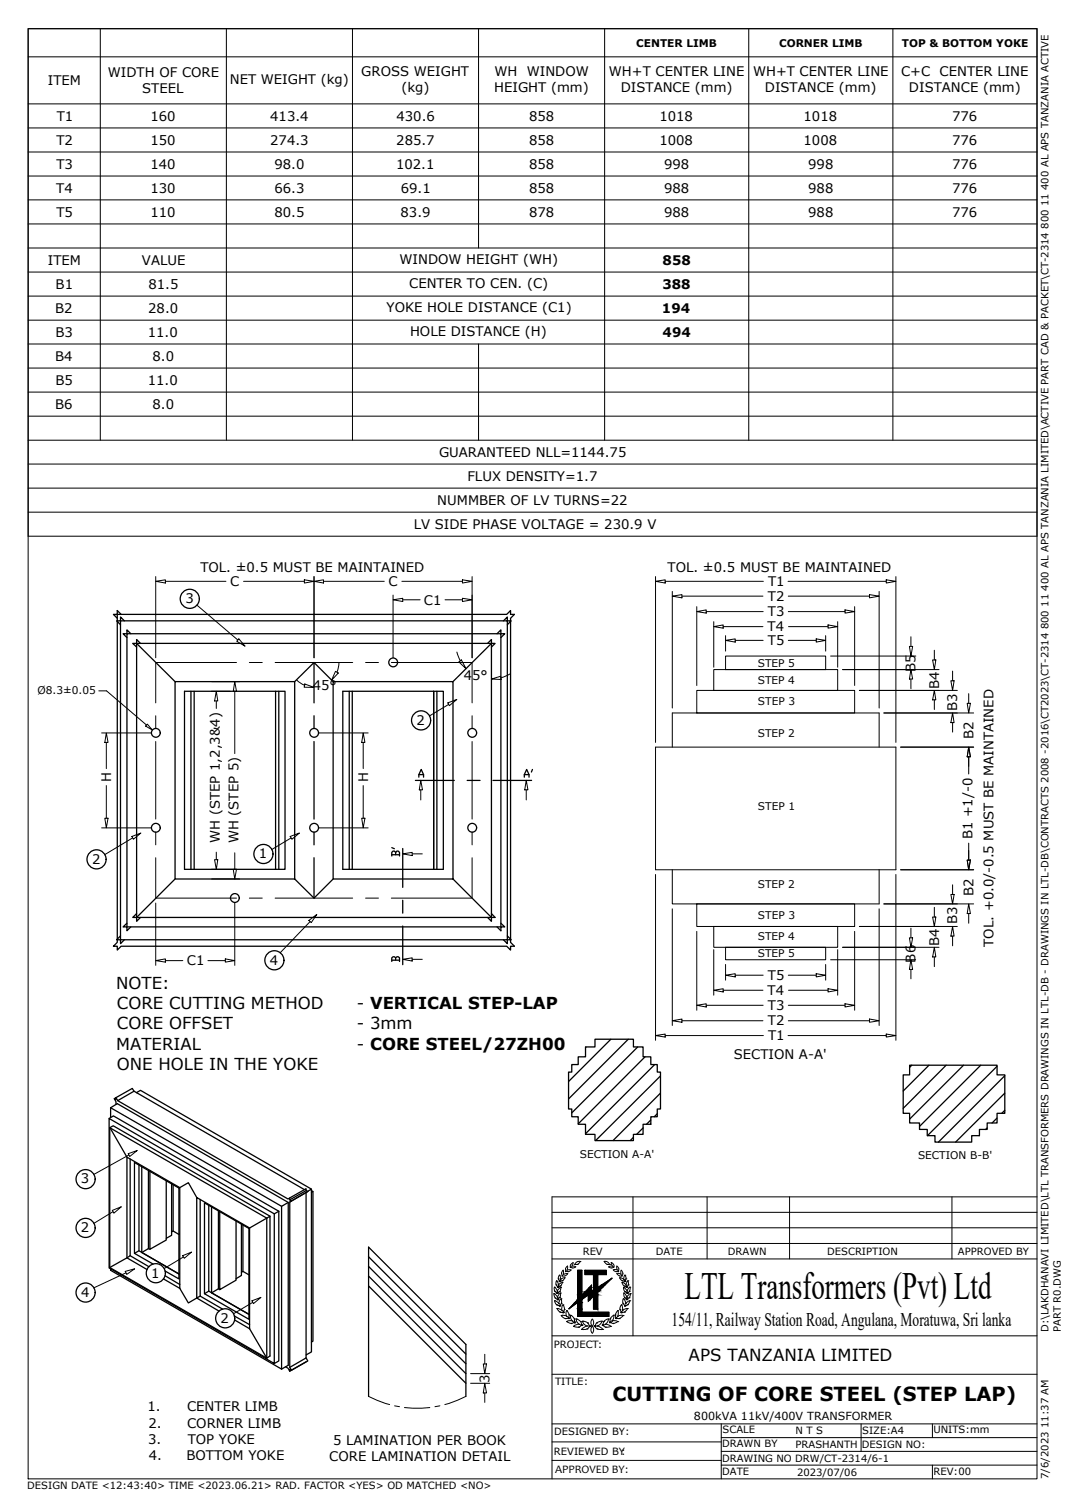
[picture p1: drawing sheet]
<svg xmlns="http://www.w3.org/2000/svg" width="210mm" height="297mm" viewBox="0 0 210 297" stroke-linecap="round" stroke-linejoin="round" font-family="sans-serif">
<!-- layer: Dim txt -->
<g fill="none" stroke="#000" stroke-width=".2">
<path d="M5.5 5.7h198.9v285.8h-198.9zM5.5 5.7h198.9v100h-198.9zM5.5 11.2h198.9M19.8 5.7v81.1M44.6 5.7v81.1M69.5 5.7v81.1M94.3 5.7v43.2M119.2 5.7v81.1M147.6 5.7v81.1M176 5.7v81.1M5.5 20.5h198.9M5.5 25.2h198.9"/>
<path d="M5.5 30h198.9M5.5 34.7h198.9M5.5 39.4h198.9M5.5 44.1h198.9M5.5 48.9h198.9M5.5 53.6h198.9M5.5 58.4h198.9M5.5 63.1h198.9M5.5 67.8h198.9M5.5 72.5h198.9M5.5 77.3h198.9M94.3 67.8v19"/>
<path d="M5.5 82h198.9M5.5 86.8h198.9M5.5 91.5h198.9M5.5 96.2h198.9M5.5 101h198.9M129.2 113.7v32.6M131.1 114.6h19.4M132.5 116.6v23M134.4 117.5h16M137.3 119.6v15.5M155.3 114.6h19.4M155.4 117.5h16"/>
<path d="M168.4 119.6v15.5M173.3 116.6v23M176.6 113.7v32.6M137.3 136.1h31.1v4.4h-31.1zM139.2 120.6h11.2M140.7 132h24.4v4.1h-24.4zM140.7 122.5v9M142.5 123.5h7.9M143 129.3h19.7v2.7h-19.7zM143 125.3v3M144.9 126.2h5.5M155.4 120.6h11.1"/>
<path d="M155.4 126.2h5.5M155.4 123.5h7.8M162.7 125.3v3M163.7 129.3h16.8M165.1 122.5v9M166.1 132h19M169.4 136.1h19.3M179.5 125.5v1.9M179.5 133.8v1.9M184.1 128.2v1.9M184.1 138v1.9M187.7 132.3v1.9"/>
<path d="M190.9 136.7v1.9M129.2 147.3h47.4v24.1h-47.4zM132.5 147.3v-6.8h40.8v6.8M174.2 140.5h17.7M177.5 147.3h14.4M187.7 142.4v1.9M190.9 149.2v3.4M129.2 172.4v32.6M132.5 171.4v6.8h40.8v-6.8M132.5 179.1v23M137.3 178.2h31.1v4.4h-31.1zM173.3 179.1v23"/>
<path d="M174.2 178.2h17.7M176.6 172.4v32.6M177.5 171.4h14.4M184.1 178.8v1.9M187.7 174.4v1.9M190.9 166.2v3.3M137.3 183.6v15.5M139.2 198.1h11.2M140.7 182.6h24.4v4.1h-24.4zM140.7 187.2v9M142.5 195.2h7.9M143 186.7h19.7v2.5h-19.7z"/>
<path d="M143 190.1v3.1M144.9 192.2h5.5M155.4 198.1h11.1M155.4 192.2h5.5M155.4 195.2h7.8M162.7 190.1v3.1M163.7 189.2h16.8M165.1 187.2v9M166.1 186.7h19M168.4 183.6v15.5M169.4 182.6h19.3M179.5 183v1.9"/>
<path d="M179.5 191.1v1.8M184.1 188.6v1.9M187.7 184.5v1.9M190.9 180.1v1.9M131.1 204.1h19.4M134.4 201.2h16M155.3 204.1h19.4M155.4 201.2h16M108.8 239h95.6M124.8 235.9v27.4M139.4 235.9v12.2M155.6 235.9v12.2"/>
<path d="M187.6 235.9v12.2M204.4 235.9h-95.6v55.6M108.8 248.1h95.6M108.8 245.1h95.6M108.8 242h95.6M113.8 250.4h.9v4.9l1.9-2v1.3l.4-.3v-3.1h-1.7v-.8h4.2v.8h-1.7v2.6l2.8-1.9-2.8 2.8v3.3h-.8v-2.5l-1 1v-1.3l-1.3 .9v2.5h5.3v.9h-6.2v-2.8l-1.7 1.3 1.7-1.8zM72.6 275.2l1.7 .8 2.5 .8M77.8 277.1l.9 .2M79.7 277.4l1.6 .2 3.4-.2M86.7 277.1l-1 .2M91.8 275.2l-1.6 .8-2.5 .8M108.8 270.9h95.6"/>
<path d="M108.8 263.3h95.6M116.7 260a1.09 1.09 0 0 0 0 1.4 1.08 1.08 0 0 0 0 1.4M116.8 260a1.09 1.09 0 0 1 0 1.4 1.08 1.08 0 0 1 0 1.4M108.8 280.7h95.6M108.8 284.2h33.4M108.8 287.9h33.4M142.2 286.1h62.2M142.2 288.8h62.2M142.2 280.7v10.8M142.2 283.4h62.2M169.7 280.7v5.4M183.8 280.7v2.7"/>
<path d="M183.8 288.8v2.7"/>
</g>
<!-- layer: HVWD -->
<g fill="none" stroke="#000" stroke-width=".2">
<path d="M109.2 255h.1M109.2 255l.2 .8 .5 .3M109.3 253.7l.1 .8M109.3 253.7h.1M109.3 253.7l.3 .3 .2 .5 .3-.4 .4-.3-.2 .8M109.3 256.4h.1M109.3 256.4l.4 .8M109.3 256.4l.5 .2 .4 .4M109.3 254.5h.1M109.4 254.5l.4 .3M109.4 255.8h.1M109.6 253.3h.1"/>
<path d="M109.6 253.2l.3 .4M109.6 252.5h.1M109.7 252.5l-.1 .8M109.7 257.2h.1M109.7 257.2l.5 .1M109.7 252.4l.4 .9M109.7 254.8v.2l.2-.2M109.7 254.8h.1M109.7 255h.1M109.8 257.9h.1M109.8 257.9l.5 .1 .5 .3M109.8 257.9l.6 .7 .5 .1"/>
<path d="M109.8 254.5h.1M109.8 256.1l.2 .1-.1-.1M109.8 256.1h.1M109.9 255h.1M109.9 254.8h.1M109.9 255.8h.1M109.9 256.2h.1M109.9 253.6l.1 .2v-.2M109.9 253.6h.1M109.9 253.7h.1M109.9 256.1h.1M110 256.2h.1"/>
<path d="M110 253.8h.1M110 253.6h.1M110 252.1h.1M110 253.4h.1M110.1 252.1l.2 .3M110.2 257h.1M110.2 257v-.6l.4-.4 .1 .9-.4 .4M110.2 257.3h.1M110.2 252.6h.1M110.2 257.5h.1M110.2 252.5v.1l.2-.1M110.2 251.4h.1"/>
<path d="M110.2 252.5h.1M110.2 251.3l-.2 .8M110.3 254.6h.1M110.3 254.6l-.4 .2M110.3 251.3l.2 .9M110.3 257.3l.1 .1-.2-.1M110.3 257.3h.1M110.3 252.6h.1M110.3 255.7h.1M110.3 255.7l-.3 .3M110.4 258.6h.1M110.4 257.4h.1"/>
<path d="M110.4 252.5h.1M110.4 252.3h.1M110.4 254.9h.1M110.4 253.5h.1M110.4 254.8l-.1 .9M110.5 253.5l-.5 .1M110.5 254.9l-.4 .3-.2 .5-.3-.4-.4-.3M110.5 253.8h.1M110.6 256h.1M110.6 256.9h.1M110.6 259.3h.1M110.7 251l.3-.6v.8"/>
<path d="M110.7 251l.1 .4M110.8 252.4l-.4 .1M110.8 258.3h.1M110.8 251.4l-.1 .1h.2M110.8 252.5h.1M110.8 252.8h.1M110.8 252.8l-.4 .2-.4 .3M110.8 252.8l-.3 .7M110.9 258.7h.1M110.9 251.5h.4M110.9 257.2l-.2 .5 .1 .6M111 258.8h.1"/>
<path d="M111 257.2h.1M111 257.2l.2 .9M111 258.6l.1 .1h-.2M111 258.6h.1M111.1 258.7h.1M111.2 258.1h.1M111.3 258.1l-.3 .4M111.3 251.9h.1M111.3 251.9l-.6 .1-.3 .2M111.3 251.9l-.5 .6M111.4 259.9h.1M111.5 250.5l-.1 .1h.2"/>
<path d="M111.6 250.5l.4 .1M111.7 258.3l-.1 .6 .1 .6M111.7 258.3h.1M111.7 258.3l.5 .9M111.7 259.5h.1M111.7 250.3l.2-.7-.2 .1a.61 .61 0 0 0-.2 .8M111.8 259.5l-.6-.2h-.6l.5 .5 .5 .1 .3-.1M111.9 251.1l-.8 .1M111.9 251l-.6 .5M111.9 259.8h.1M112 259.7l.1 .1h-.2M112 259.7h.1"/>
<path d="M112.1 259.9h.1M112.1 259.2h.1M112.1 259.8h.1M112.2 259.1l-.2 .6M112.4 249.7l.1 .1M112.4 249.3v.4M112.5 259.2a1.29 1.29 0 0 0 .3 1.2M112.5 259.3h.1M112.5 259.3l.7 .7M112.6 250.3l-.9 .1M112.6 250.3l-.6 .4M112.9 248.9l-.2 .7 .8 .1"/>
<path d="M113 248.9l-.5 .4M113.2 260h.1M113.2 260v.5M113.2 249.2h.1M113.5 249.7l-.6 .2-.4-.1M113.5 260h.1M113.7 249.2h.1M113.8 249.2h-.5a.87 .87 0 0 1 1-.5l-.5 .5M114.3 248.7h.1M119.1 248.6l.6 .6M119.1 248.7h.1M119.1 248.6a.91 .91 0 0 1 1 .6"/>
<path d="M119.6 249.2h.1M119.7 249.2h.4M119.9 260l-.5 .1-.4 .4M119.9 260h.1M119.9 249.7l.7 .2 .3-.1v-.1M119.9 260a1.33 1.33 0 0 1-.6 1M120.1 249.2h.1M120.2 260h.1M120.5 248.8l.4 .5M120.5 248.9l.3 .7M120.7 249.6l-.7 .1M120.9 259.2h.1"/>
<path d="M121 259.2a1.29 1.29 0 0 1-.4 1.2M121 259.3l-.6 .4-.2 .4 .1 .4M121 249.3v.4M121.2 259.2h.1M121.3 259.8h.1M121.3 259.1l.1 .6M121.4 259.9h.1M121.4 259.7l-.1 .1 .1 .1 .1-.1M121.4 259.7h.1M121.5 259.8h.1M121.7 259.5h.1M121.8 258.3h.1"/>
<path d="M121.8 258.3l.1 .6-.2 .6 .6-.2h.5M121.8 258.3l-.5 .9M121.8 250.5l-.4 .1M121.9 250.1l.1 .5h-.2M122 250.1l-.4-.6 .1 .8h-.8l.6 .4M122 259.9h.1M122.1 251.9h.1M122.1 251.8l.5 .6M122.2 251.9l.6 .1 .2 .2M122.2 258.1h.1M122.2 258.1l.3 .4M122.3 258.7h.1"/>
<path d="M122.4 251.2l-.5-.2h-.3l.5 .5h.4M122.4 258.6l-.1 .1h.2M122.4 258.6h.1M122.4 258.8h.1M122.4 251.2v-.8l.4 .6-.2 .4M122.5 257.2l-.3 .9M122.5 257.2h.1M122.5 257.2l.2 .5v.6M122.5 258.7h.1M122.6 251.4v.2l-.1-.2M122.6 252.5h.1M122.6 252.8h.1"/>
<path d="M122.6 258.3h.1M122.7 252.4l.4 .1M122.8 256.9h.1M122.8 259.3l-.7 .6-.6-.1M122.8 259.3h.1M122.8 256v.9l.3 .4M122.9 256h.1M122.9 256l.3 .4 .1 .6M122.9 253.8h.1M122.9 253.8l.2 .7 .5 .3M122.9 253.8l.4 .3 .3 .4M122.9 254.9h.1"/>
<path d="M123 254.9l.3 .3 .2 .5M123 254.8l.1 .9 .4 .3M123 252.3h.1M123 253.5h.1M123 253.5l.4 .1M123.1 258.6l-.6 .1M123.1 252.5h.1M123.1 252.6h.1M123.1 255.7h.1M123.1 258.6h.1M123.1 257.4h.1M123.1 257.3v.2l.1-.2"/>
<path d="M123.1 257.3h.1M123.1 251.3l-.1 .9M123.1 252.5l.1 .1h-.1v-.1M123.1 251.4h.1M123.1 254.6h.1M123.1 257.5h.1M123.2 251.3l.2 .8M123.2 252.6h.1M123.2 257.3h.1M123.3 257h.1M123.3 257l.3-.4 .5-.2-.4 .8-.5 .1M123.4 252.1l-.2 .3"/>
<path d="M123.4 252.1h.1M123.4 253.4h.1M123.4 256.1h.1M123.4 253.6v.1l.1-.1M123.4 253.6h.1M123.4 253.7h.1M123.4 256v.1h.2M123.4 256h.1M123.5 254.8l.2 .2v-.2M123.5 254.8h.1M123.5 254.9h.1M123.5 255.7h.1"/>
<path d="M123.5 256.2h.1M123.5 253.7h.1M123.5 253.6h.1M123.6 254.5h.1M123.6 256.1h.1M123.7 255h.1M123.7 254.8h.1M123.7 257.9h.1M123.7 257.9l-.6 .7M123.7 257.9l-.6 .1-.4 .3M123.7 257.2h.1M123.7 252.5h.1"/>
<path d="M123.7 252.5l.1 .8M123.8 252.4l-.4 .9-.3-.4-.5-.1 .4 .7M123.8 253.3h.1M123.8 253.2l-.2 .4M124 255.8h.1M124 255.8l-.4 .2M124 254.5h.1M124.1 253.7h.1M124.1 256.4h.1M124.1 253.7l-.3 .3-.2 .5M124.2 253.7l-.1 .8-.4 .3M124.2 255l-.2 .8"/>
<path d="M124.2 255h.1M124.3 255l-.5 .3-.2 .4M111.7 260.5h.1M111.7 260.5l.9 .3M112.6 260.9h.1M112.8 260.4h.1M112.9 260.4l-.6-.1-.6 .2M113 261.4h.1M113.1 261.4l.5 .2h.5M113.1 260.7h.1M113.1 260.6l-.5 .2M113.2 260.5l.1 .1-.1 .2-.1-.1"/>
<path d="M113.2 260.5h.1M113.2 260.8h.1M113.3 260.6h.1M114 261.6h.1M114.2 261.1h.1M114.2 261l-.6 .1-.6 .3M114.4 260.5l-.4-.4-.5-.1a1.31 1.31 0 0 0 .7 1M114.4 260.5h.1M114.4 260.5l.2 .6M114.5 261.3h.1M114.5 261.2l-.4 .4M114.6 261.1h.1l-.2 .2"/>
<path d="M114.6 261.1h.1M114.6 262h.1M114.7 261.3h.1M114.7 261.1h.1M114.8 260.4a1.42 1.42 0 0 0 .9 1M114.8 260.4h.1M114.8 260.4l.6 .1 .4 .3M115.7 261.4h.1M115.7 261.9h.1M115.7 261.9l-.5 .2-.6-.1M115.8 261.4l-.7 .2-.4 .4M115.8 260.8h.1"/>
<path d="M115.8 260.8l.3 .5M116.1 261.3h.2v.2h-.2M116.1 261.5h.1M116.1 261.5l-.4 .5M116.3 261.5h.1M116.3 261.3h.1M117.1 261.3h.1M117.1 261.5h.1M117.3 261.5l.4 .5M117.3 261.3h-.2v.2h.2M117.3 261.3h.1M117.3 261.5h.1"/>
<path d="M117.6 260.8h.1M117.6 260.8l.5-.3 .5-.1a1.42 1.42 0 0 1-.9 1M117.6 260.7l-.3 .6M117.7 261.9h.1M117.7 261.4h.1M117.7 261.4l.6 .2 .5 .4M117.8 261.9l.5 .2 .5-.1M118.6 260.4h.1M118.7 261.1h.1M118.7 261.3h.1M118.8 262h.1M118.8 261.1l-.1 .2h.2"/>
<path d="M118.8 261.1h.1M118.9 261.3h.1M119 260.5h.1M119 260.5l-.1 .6M119.2 261.1h.1M119.2 261l.6 .1 .6 .3-.8 .2-.4-.1-.3-.3M119.3 261.6h.1M120.1 260.6h.1M120.1 260.7h.1M120.2 260.5l-.1 .2h.2M120.2 260.5h.1M120.3 260.7h.1"/>
<path d="M120.4 261.4h.1M120.6 260.4h.1M120.6 260.4l.6-.1 .6 .2-.7 .3h-.4l-.4-.2M120.8 260.9h.1M121.8 260.5h.1"/>
</g>
<!-- layer: Dim txt -->
<g fill="#000" stroke="#000" stroke-width=".2">
<path d="M113.3 256.7h.5l-1.7 1.3zM113.8 250.4h.9zM116 255.5h1l-.7 .7zM116.6 253.3v.5h-.4zM118.5 253.3l2.1-1.4-1.4 1.4z"/>
<path d="M113.8 250.4l.9 4.9v-4.9zM113.8 250.4l.9 4.9h-.9z"/>
<path d="M113.8 256.1l.9 .1zM113.8 256.1l.9 .1z"/>
<path d="M113.8 256.2l.9 .5v-.5zM113.8 256.2l.9 .5h-1.4z"/>
<path d="M113.8 256.7l.9 1.3v-1.3zM113.8 256.7l.9 1.3h-.9z"/>
<path d="M113.8 258l.9 .6v-.6zM113.8 258l.9 .6h-.9z"/>
<path d="M113.8 255.3l.9 .8 1.2-.8zM113.8 255.3l.9 .8h-.9z"/>
<path d="M114.8 255.2h1.2zM114.8 255.2l1.1 .1h-1.2z"/>
<path d="M116 255.5v.7h.3zM116 256.2h.3l-.3 .3z"/>
<path d="M116.2 253.8l.4 .8v-.8zM116.2 253.8l.4 .8h-1.2z"/>
<path d="M117 251.2l.8 2.6v-2.6zM117 251.2l.8 2.6h-.8z"/>
<path d="M115.3 254.7l2.5 .5v-.5zM115.3 254.7l2.5 .5h-3z"/>
<path d="M116 255.2l1.8 .3v-.3zM116 255.2l1.8 .3h-1.8z"/>
<path d="M117 255.5l.8 2.5v-2.5zM117 255.5l.8 2.5h-.8z"/>
<path d="M115.4 254.6h2.5zM115.3 254.7h2.5z"/>
<path d="M117 254.3l.9 .3 .3-.3zM116.6 254.6l.4-.3 .9 .3z"/>
<path d="M117 253.8l1.2 .5 .5-.5zM117 253.8l1.2 .5h-1.2z"/>
<path d="M118.5 253.3l.2 .5 .5-.5zM117.8 253.8l.7-.5 .2 .5z"/>
<path d="M115.3 250.4l4.2 .8v-.8zM115.3 250.4l4.2 .8h-4.2z"/>
<path d="M113.8 258.6l6.2 .9v-.9zM113.8 258.6l6.2 .9h-6.2z"/>
</g>
<!-- layer: 0 -->
<g fill="none" stroke="#000" stroke-width=".25">
<path d="M23.1 121.1h76.8l.7-.8v.8h.8l-.8 .8v63.8l.8 .8h-.8v.8l-.7-.8h-76l-.8 .8v-.8h-.7l.7-.8zM23.7 122.4h76.3v62.8h-76.3zM23.9 121.1l-.8-.8v.8h-.7l.7 .8M24.5 122.4l-.8-.8v.8h-.7l.7 .7M25 124.9h73.7v57.8h-73.7zM25.8 124.9l-.8-.8v.8h-.7l.7 .8M26.9 126.8h70v54h-70zM26.9 126.8l7.6 7.6M27.7 126.8l-.8-.7v.7h-.7l.7 .7M34.5 134.4h23.6v38.9h-23.6zM36.4 136.3h19.8v35.1h-19.8zM37.6 136.3v35.1"/>
<path d="M38.3 136.3v35.1M54.3 136.3v35.1M54.9 136.3v35.1M58.1 134.4l3.8-3.8 3.8 3.8M61.9 130.6v7.9M65.7 134.4h23.6v38.9h-23.6zM67.6 136.3h19.8v35.1h-19.8zM68.8 136.3v35.1M69.4 136.3v35.1M85.5 136.3v35.1M86.1 136.3v35.1M96.1 126.8l.8-.7v.7h.7l-.7 .7"/>
<path d="M96.9 126.8l-7.6 7.6M98 124.9l.7-.8v.8h.8l-.8 .8M99.2 122.4l.8-.8v.8h.8l-.8 .7M61.9 141.1v2.5M61.9 146.2v15.2M81.9 153.8h7.6M92.1 153.8h2.5M97.2 153.8h7.6M34.5 173.3l-7.6 7.5M58.1 173.3l3.8 3.7 3.8-3.7M61.9 164v2.5M61.9 169.1v7.9"/>
<path d="M79.4 167.2v7.7M79.4 177.4v2.6M89.3 173.3l7.6 7.5M23.7 184.5l-.7 .7h.7v.8l.8-.8M25 182l-.7 .7h.7v.8l.8-.8M26.9 180.1l-.7 .7h.7v.8l.8-.8M79.4 182.5v7.6M96.9 180.1l.7 .7h-.7v.8l-.8-.8M98.7 182l.8 .7h-.8v.8l-.7-.8M100 184.5l.8 .7h-.8v.8l-.8-.8M21.8 218.3l1.3-.8 33.7 19.5v32.1l-1.3 .8M21.8 218.3l33.7 19.5v32.1"/>
<path d="M21.8 218.3v1.9M22.9 216.4l.3 .5 33.6 19.4 .3-.2v.4l.3 .2-.3 .2v32.6l.3 .6-.3-.2v.4l-.3-.6-.5-.3M22.9 216.4v.3l-.4-.1 .4 .6v.5M22.9 216.4l-.4 .2M23.2 216.9l3.2-1.8 33.6 19.4M26.4 215.1l-.3-.6-3.2 1.9M26.9 215.4l.8-.5 33.7 19.5M115.4 206.4h1.9v-1.6h7.5v1.6h1.9v1.9h1.6v1.5h1.2v1.5h.7v7.3h-.7v1.5h-1.2v1.5h-1.6v2h-1.9v1.2h-7.5v-1.2h-1.9v-2h-1.4v-1.5h-1.3v-1.5h-.6v-7.3h.6v-1.5h1.3v-1.5h1.4zM115.5 206.4h-.1M120.4 204.8l-8.3 8.4M123.8 204.8l-11.7 11.8M125.7 206.4l-13 13"/>
<path d="M127.1 208.3l-13.1 13.2M129 209.8l-13.6 13.7M129.5 219.5l-.6 .6M130.2 212.1l-12.8 12.7M130.2 215.5l-9.4 9.3M179.3 210h17.2v1.9h1.5v7.5h-1.5v1.9h-1.9v1.3h-1.6v1.2h-1.5v1.3h-7.2v-1.3h-1.5v-1.2h-1.6v-1.3h-1.9v-1.9h-1.3v-7.5h1.3zM179.7 210l-.4 .4M183.1 210l-5.1 5M186.5 210l-8.5 8.5M189.9 210l-10.6 10.6M193.3 210l-12.1 12M196.5 210.2l-13.7 13.6"/>
<path d="M198 212l-13 13.1M198 215.5l-9.7 9.6M198 218.8l-.6 .6M21.5 220.5l32.6 18.8v29.5l-32.6-18.9zM21.5 220.5l.9-.6 32.5 18.8M21.6 222.3l.7-.4 30.9 17.8M21.6 222.3l31 17.8M21.6 222.3v27.5M21.7 222.3l3.3 5.8M25.7 228.5v19l-4.1 2.3M27.4 229.6v16.9l-.9 .5M27.9 229.9v17l7.4 4.2-7.9-4.6"/>
<path d="M29.3 230.7v15.4l-1.4 .8M29.5 230.9v15.3l3.3-1.8v-11.7M33.8 233.4v10.1l-1 .6M34.1 233.5v9.1l-.3 .2M35.4 234.1l1.7-1 1.7 2.9M39.5 236.4v19.1l4.4 2.5M40.3 237.1l8.8 5v17.9l-8.8-5zM41.1 237.6v16.9l-.8 .5M41.7 237.9v16.9l7.4 4.3-8-4.6M43.1 238.7v15.3l-1.4 .8M43.3 238.8v15.4l3.2-1.9v-11.6M54.9 238.7v29.6l-.8 .5"/>
<path d="M54.9 238.7l-.8 .6M56.8 237l-1.3 .8M60.3 234.7v-.4l-3.2 1.8M60.3 235.1v32.6l-3.2 1.8M60.6 234.9l.8-.5v32.1l-1.1 .6M60.7 234.9l-.4-.2-3.2 1.8M60.7 234.9l-3.6 2M60.7 234.9l-3.3 1.8M61.4 234.7l.3 .2-.3 .1M61.7 234.9v29.5l-.3 .1M124.8 224.2l-.6 .6M126.7 222.3l-1.2 1.3"/>
<path d="M128.3 220.8l-.9 .8M193 223.8h.1M194.6 222.3l-.3 .3M196.5 220.4l-1 .9M21.8 250.1v.3l33.7 19.5M25.7 247.5l3.6 2.2M29 250.2l-4-2.3v-19.8l10.4 6v19.8M29.3 246.1l.2 .1M30.2 249.2l-3.7-2.2v-17.9l8.8 5.1v17.9l-2.8-1.6M32.2 252.1l3.2 1.8M32.5 251.4l2.9 1.8M34.1 242.6l1.2 .7"/>
<path d="M35.4 253.9l1.7 2.9 1.7-1 4.4 2.6M39.5 255.5l-.7 .3v-19.8l10.4 6v19.9M43.1 254l.2 .2M46.1 259.4l3.1 1.7M47.6 241.3v10.1l-1.1 .6M47.9 241.5v9.1l-.3 .2M47.9 250.6l1.2 .7M52.6 240.1v27.6l-31-17.9M52.6 240.1l.6-.4v27.6l-.6 .4-3.4-5.8M52.6 240.1l-3.4 1.9M72.6 251.5l19.2 19.2M72.6 253.5l19.2 19.2"/>
<path d="M72.6 249.6l19.2 19.2M72.6 247.7l19.2 19.2M46.2 260.2l3 1.7M60.3 267.7l.4 .6-3.3 1.8M60.3 268.4l-3.2 1.9M72.6 275.2v-29.4l19.2 19.2v10.2"/>
<circle cx="37.4" cy="118" r="1.88"/>
<circle cx="77.5" cy="130.6" r=".87"/>
<circle cx="30.7" cy="144.4" r=".87"/>
<circle cx="61.9" cy="144.4" r=".87"/>
<circle cx="83" cy="142" r="1.88"/>
<circle cx="93.1" cy="144.4" r=".87"/>
<circle cx="19" cy="169.4" r="1.88"/>
<circle cx="30.7" cy="163.2" r=".87"/>
<circle cx="46.3" cy="177" r=".87"/>
<circle cx="51.9" cy="168.3" r="1.88"/>
<circle cx="61.9" cy="163.2" r=".87"/>
<circle cx="93.1" cy="163.2" r=".87"/>
<circle cx="54.1" cy="189.3" r="1.88"/>
<circle cx="16.9" cy="232.4" r="1.88"/>
<circle cx="16.9" cy="254.8" r="1.88"/>
<circle cx="16.9" cy="242" r="1.88"/>
<circle cx="30.7" cy="251" r="1.88"/>
<circle cx="44.4" cy="259.8" r="1.88"/>
</g>
<g fill="none" stroke="#000" stroke-width=".2">
<path d="M30.7 114.6l1.9-.3v.6zM30.7 113.7v16M32.6 114.6h11.9M38.8 119.3l8.1 6.8M48 114.6h12M60 114.3l1.9 .3-1.9 .3zM61.9 114.6l1.9-.3v.6zM61.9 113.7v16M63.8 114.6h11.9M77.5 118.2l1.9-.3v.7zM77.5 117.3v12.4M79.2 114.6h11.9"/>
<path d="M79.4 118.2h3.4M87.7 118.2h3.4M91.1 117.9l1.9 .3-1.9 .4zM91.1 114.3l1.9 .3-1.9 .3zM93 113.7v16M129.2 114.6l1.9-.3v.6zM132.5 117.5l1.9-.3v.6zM171.4 117.2l1.9 .3-1.9 .3zM174.7 114.3l1.9 .3-1.9 .3zM19.5 136.2h1.5l7.9 6.7M41.7 136.3h3.6M41.7 134.4h5.5"/>
<path d="M42.6 136.3l.3 1.9h-.6zM42.6 138.2v1.4M46.3 134.4l.3 1.9h-.6zM46.3 136.3v12.2M46.6 130.6h-15.9v7.9M47.1 125.9l1.2 1.5-1.6-1zM49.1 130.6h2.6M54.2 130.6h15.3M58.5 134.1l1.6 1M60.1 134.8l1.8 .7h-2zM66.1 132.3l.6 .4-1.3 1.4zM66.8 130.6l-.4 1.9"/>
<path d="M72.1 130.6h2.5M77.1 130.6h15.9v7.9M88.3 138.5l1.7-.6-1.4 1.2zM88.4 138.8l-3.8 2.3M90 128.5l.8 1.8M90.4 130.5l.5-.4 1 1.7zM96.9 133.8l1.8-.5 .1 .6zM100.5 132.8l-1.7 .8M137.3 120.6l1.9-.4v.6zM140.7 123.5l1.8-.3v.6zM143 126.2l1.9-.3v.7zM160.9 125.9l1.8 .3-1.8 .4z"/>
<path d="M163.2 123.2l1.9 .3-1.9 .3zM166.5 120.2l1.9 .4-1.9 .2zM179.2 127.4h.7l-.4 1.9zM179.5 132l.4 1.8h-.7zM183.8 130.1h.6l-.3 1.9zM184.1 136.1l.3 1.9h-.6zM187.4 134.2h.6l-.3 1.9zM190.6 138.6h.7l-.4 1.9zM20 144.5h9.8M21 144.5l.3 1.8h-.6zM21 146.3v5.2M21 154.8v6.5"/>
<path d="M29 142.7l1 1.2-1.3-.8zM30.7 141.1v2.5M30.7 146.2v15.2M62.8 144.5h9.8M71.6 144.5l.3 1.8h-.6zM71.6 146.3v5.2M71.6 154.8v6.5M82.9 153.8l.4 1.9h-.7zM82.9 155.7v2M93 141.1v2.5M93 146.2v15.2M103.7 153.8l.4 1.9h-.7z"/>
<path d="M103.7 155.7v2M187.7 140.5l.3 1.9h-.6zM190.9 147.3l.4 1.9h-.7zM20 163.2h9.8M20.7 161.3h.6l-.3 1.9zM26 164.9l1.8-.7-1.5 1.2zM26.1 165.2l-5.5 3.3M30.7 169.1v7.9h15.9M30.7 164v2.5M30.7 178v12.3M41.7 171.4h4.9M41.7 173.3h5.5"/>
<path d="M42.3 169.4h.6l-.3 2zM42.6 168v1.4M46 171.4h.6l-.3 1.9zM46.3 168.1v3.3M46.3 178v12.3M49.1 177h2.6M54.2 177h15.3M57.2 164.9l1.8-.7-1.5 1.2zM57.4 165.2l-3.8 2.3M62.8 163.2h9.8M71.3 161.3h.6l-.3 1.9zM72.1 177h2.5"/>
<path d="M79.4 168.3l1.8-.3v.6zM81.2 168.3h2M93 169.1v7.9h-15.9M93 164v2.5M187.4 176.3h.6l-.3 1.9zM190.6 169.5h.7l-.4 1.9zM190.9 178.2l.4 1.9h-.7zM30.7 189.3l1.9-.3v.6zM32.6 189.3h3.4M41 189.3h3.4M44.4 189l1.9 .3-1.9 .3zM60.9 181.4l1.5-1.2-1.1 1.6z"/>
<path d="M61.1 181.6l-5.9 6.2M79.4 189.1l1.8-.3v.6zM81.2 189.1h2M137.3 198.1l1.9-.2v.6zM140.7 195.2l1.8-.3v.6zM143 192.2l1.9-.3v.7zM160.9 191.9l1.8 .3-1.8 .4zM163.2 194.9l1.9 .3-1.9 .3zM166.5 197.9l1.9 .2-1.9 .4zM179.2 184.9h.7l-.4 1.8zM179.5 189.2l.4 1.9h-.7zM183.8 180.7h.6l-.3 1.9z"/>
<path d="M184.1 186.7l.3 1.9h-.6zM187.7 182.6l.3 1.9h-.6zM129.2 204.1l1.9-.3v.6zM132.5 201.2l1.9-.3v.6zM171.4 200.9l1.9 .3-1.9 .3zM174.7 203.8l1.9 .3-1.9 .3zM22.1 238.6l1.8-.7-1.5 1.2zM22.3 238.8l-3.8 2.4M25.3 227.4l1.8-.6-1.5 1.2zM25.4 227.7l-6.9 3.8M24.7 250.6l1.8-.5-1.5 1.1zM24.8 250.9l-6.3 3"/>
<path d="M36 247.5l1.8-.7-1.5 1.2zM36.2 247.8l-3.9 2.2M49.7 256.4l1.7-.7-1.4 1.2zM49.8 256.7l-3.8 2.3M92.8 270.7h3.7M92.8 272.7h3.7M95.2 268.8h.7l-.4 1.9zM95.5 272.7l.4 1.9h-.7zM95.5 266.9v1.9M95.5 274.6v1.8"/>
</g>
<!-- layer: P -->
<path d="M82.5 153.2v-.5l.5-1 .5 1v.5M82.5 152.7h1M103.3 153.2v-.5l.5-1 .5 1v.5M103.3 152.7h1M104.9 151.7l-.2 .5M77.2 168.5h1.5M77.2 167.1l.5 .2M78 168.5v-.5l.2-.2h.3l.2 .2v.7M78 168l-.3-.2h-.2l-.3 .2v.7M77.2 189.3h1.5M78 189.3v-.5l.5-.2 .2 .2v.7M78 188.8l-.3-.2-.5 .2v.7" fill="none" stroke="#000" stroke-width=".25"/>
<text font-size="7.6" x="134.9" y="256.1">LTL Transformers (Pvt) Ltd</text>
<g font-size="3.8">
<text x="132.4" y="261.3">154/11, Railway Station Road, Angulana, Moratuwa, Sri lanka</text>
<text x="120.7" y="276.2">CUTTING OF CORE STEEL (STEP LAP)</text>
</g>
<g font-size="3.3">
<text x="22.9" y="194.8">NOTE:</text>
<text x="23" y="198.9">CORE CUTTING METHOD</text>
<text x="23" y="202.8">CORE OFFSET</text>
<text x="70.3" y="198.9">- VERTICAL STEP-LAP</text>
<text x="70.3" y="202.8">- 3mm</text>
<text x="22.9" y="206.9">MATERIAL</text>
<text x="70.3" y="206.9">- CORE STEEL/27ZH00</text>
<text x="23" y="210.9">ONE HOLE IN THE YOKE</text>
<text x="135.7" y="268.3">APS TANZANIA LIMITED</text>
</g>
<g font-size="2.6">
<text x="9.4" y="16.8">ITEM</text>
<text x="21.3" y="15.2">WIDTH OF CORE</text>
<text x="45.3" y="16.6">NET WEIGHT (kg)</text>
<text x="71.2" y="14.9">GROSS WEIGHT</text>
<text x="97.5" y="14.9">WH</text>
<text x="103.8" y="14.9">WINDOW</text>
<text x="120" y="14.9">WH+T CENTER LINE</text>
<text x="148.4" y="14.9">WH+T CENTER LINE</text>
<text x="177.6" y="14.9">C+C</text>
<text x="185.2" y="14.9">CENTER LINE</text>
<text x="11.2" y="23.8">T1</text>
<text x="28" y="18.4">STEEL</text>
<text x="29.6" y="23.8">160</text>
<text x="53.3" y="23.8">413.4</text>
<text x="78.1" y="23.8">430.6</text>
<text x="79.1" y="18.2">(kg)</text>
<text x="97.4" y="18.2">HEIGHT (mm)</text>
<text x="104.3" y="23.8">858</text>
<text x="122.3" y="18.2">DISTANCE (mm)</text>
<text x="130" y="23.8">1018</text>
<text x="150.7" y="18.2">DISTANCE (mm)</text>
<text x="158.4" y="23.8">1018</text>
<text x="179.2" y="18.2">DISTANCE (mm)</text>
<text x="187.7" y="23.8">776</text>
<text x="11.1" y="28.6">T2</text>
<text x="29.6" y="28.5">150</text>
<text x="53.3" y="28.5">274.3</text>
<text x="78.1" y="28.5">285.7</text>
<text x="104.3" y="28.5">858</text>
<text x="130" y="28.5">1008</text>
<text x="158.4" y="28.5">1008</text>
<text x="187.7" y="28.5">776</text>
<text x="11.1" y="33.3">T3</text>
<text x="29.6" y="33.3">140</text>
<text x="54.1" y="33.3">98.0</text>
<text x="78.1" y="33.3">102.1</text>
<text x="104.3" y="33.3">858</text>
<text x="130.9" y="33.3">998</text>
<text x="159.3" y="33.3">998</text>
<text x="187.7" y="33.3">776</text>
<text x="11.1" y="38">T4</text>
<text x="29.6" y="38">130</text>
<text x="54.1" y="38">66.3</text>
<text x="79" y="38">69.1</text>
<text x="104.3" y="38">858</text>
<text x="130.9" y="38">988</text>
<text x="159.3" y="38">988</text>
<text x="187.7" y="38">776</text>
<text x="11.1" y="42.7">T5</text>
<text x="29.6" y="42.7">110</text>
<text x="54.1" y="42.7">80.5</text>
<text x="79" y="42.7">83.9</text>
<text x="104.3" y="42.7">878</text>
<text x="130.9" y="42.7">988</text>
<text x="159.3" y="42.7">988</text>
<text x="187.7" y="42.7">776</text>
<text x="9.4" y="52.2">ITEM</text>
<text x="28" y="52.2">VALUE</text>
<text x="78.7" y="52">WINDOW HEIGHT (WH)</text>
<text x="130.6" y="52.2">858</text>
<text x="11" y="56.9">B1</text>
<text x="29.3" y="56.9">81.5</text>
<text x="80.6" y="56.7">CENTER TO CEN. (C)</text>
<text x="130.6" y="56.9">388</text>
<text x="10.9" y="61.7">B2</text>
<text x="29.2" y="61.7">28.0</text>
<text x="76.2" y="61.5">YOKE HOLE DISTANCE (C1)</text>
<text x="130.5" y="61.7">194</text>
<text x="10.9" y="71.1">B4</text>
<text x="10.9" y="66.4">B3</text>
<text x="29.1" y="66.4">11.0</text>
<text x="30.1" y="71.1">8.0</text>
<text x="80.8" y="66.2">HOLE DISTANCE (H)</text>
<text x="130.6" y="66.4">494</text>
<text x="10.9" y="75.8">B5</text>
<text x="29.1" y="75.8">11.0</text>
<text x="10.9" y="80.6">B6</text>
<text x="30.1" y="80.6">8.0</text>
<text x="86.5" y="90.1">GUARANTEED NLL=1144.75</text>
<text x="92.1" y="94.8">FLUX DENSITY=1.7</text>
<text x="86.2" y="99.6">NUMMBER OF LV TURNS=22</text>
<text x="81.6" y="104.3">LV SIDE PHASE VOLTAGE = 230.9 V</text>
<text x="39.5" y="112.8">TOL. ±0.5 MUST BE MAINTAINED</text>
<text x="131.6" y="112.8">TOL. ±0.5 MUST BE MAINTAINED</text>
<text x="36.5" y="118.9">3</text>
<text x="45.3" y="115.5">C</text>
<text x="76.5" y="115.5">C</text>
<text x="83.6" y="119.2">C1</text>
<text x="151.3" y="118.5">T2</text>
<text x="151.4" y="115.5">T1</text>
<text x="151.3" y="124.4">T4</text>
<text x="151.3" y="121.5">T3</text>
<text x="151.3" y="127.2">T5</text>
<text x="61.6" y="136">45°</text>
<text x="91.4" y="134.1">45°</text>
<text x="180.5" y="132.4" transform="rotate(-90 180.5 132.4)">B5</text>
<text x="185.1" y="135.8" transform="rotate(-90 185.1 135.8)">B4</text>
<text x="82.1" y="142.9">2</text>
<text x="188.7" y="140.1" transform="rotate(-90 188.7 140.1)">B3</text>
<text x="191.9" y="145.7" transform="rotate(-90 191.9 145.7)">B2</text>
<text x="21.9" y="154.2" transform="rotate(-90 21.9 154.2)">H</text>
<text x="72.6" y="154.2" transform="rotate(-90 72.6 154.2)">H</text>
<text x="43.3" y="166.1" transform="rotate(-90 43.3 166.1)">WH (STEP 1,2,3&amp;4)</text>
<text x="47" y="166.2" transform="rotate(-90 47 166.2)">WH (STEP 5)</text>
<text x="191.7" y="165.5" transform="rotate(-90 191.7 165.5)">B1 +1/-0</text>
<text x="18.2" y="170.3">2</text>
<text x="51" y="169.2">1</text>
<text x="191.9" y="176.6" transform="rotate(-90 191.9 176.6)">B2</text>
<text x="188.7" y="182.1" transform="rotate(-90 188.7 182.1)">B3</text>
<text x="36.8" y="190.3">C1</text>
<text x="53.2" y="190.1">4</text>
<text x="180.5" y="189.7" transform="rotate(-90 180.5 189.7)">B6</text>
<text x="185.1" y="186.5" transform="rotate(-90 185.1 186.5)">B4</text>
<text x="195.8" y="186.6" transform="rotate(-90 195.8 186.6)">TOL. +0.0/-0.5 MUST BE MAINTAINED</text>
<text x="151.3" y="196.2">T4</text>
<text x="151.3" y="193.2">T5</text>
<text x="151.3" y="202.1">T2</text>
<text x="151.3" y="199.1">T3</text>
<text x="144.6" y="208.8">SECTION A-A'</text>
<text x="151.4" y="205">T1</text>
<text x="16" y="233.2">3</text>
<text x="16" y="242.9">2</text>
<text x="29.8" y="251.8">1</text>
<text x="16" y="255.6">4</text>
<text x="43.5" y="260.7">2</text>
<text x="96.5" y="272.5" transform="rotate(-90 96.5 272.5)">3</text>
<text x="29.1" y="278.2">1.</text>
<text x="29.3" y="281.4">2.</text>
<text x="36.9" y="278.2">CENTER LIMB</text>
<text x="36.9" y="281.4">CORNER LIMB</text>
<text x="29.2" y="284.6">3.</text>
<text x="29.3" y="287.8">4.</text>
<text x="36.7" y="287.8">BOTTOM YOKE</text>
<text x="37" y="284.6">TOP YOKE</text>
<text x="64.9" y="288">CORE LAMINATION DETAIL</text>
<text x="65.7" y="284.8">5 LAMINATION PER BOOK</text>
</g>
<text font-size="2.3" x="109.4" y="290.3">APPROVED BY</text>
<text font-size="2.2" x="136.8" y="279.9">800kVA 11kV/400V TRANSFORMER</text>
<g font-size="2.1">
<text x="125.4" y="9.2">CENTER LIMB</text>
<text x="153.5" y="9.2">CORNER LIMB</text>
<text x="177.8" y="9.2">TOP &amp; BOTTOM YOKE</text>
<text x="149.4" y="131.5">STEP 5</text>
<text x="7.4" y="136.8">Ø8.3±0.05</text>
<text x="149.4" y="134.9">STEP 4</text>
<text x="149.4" y="139.1">STEP 3</text>
<text x="149.4" y="145.2">STEP 2</text>
<text x="149.4" y="159.7">STEP 1</text>
<text x="149.4" y="175">STEP 2</text>
<text x="149.4" y="185.3">STEP 4</text>
<text x="149.4" y="181.1">STEP 3</text>
<text x="149.4" y="188.7">STEP 5</text>
<text x="114.3" y="228.2">SECTION A-A'</text>
<text x="180.9" y="228.5">SECTION B-B'</text>
</g>
<g font-size="2">
<text x="114.9" y="247.3">REV</text>
<text x="129.2" y="247.3">DATE</text>
<text x="143.5" y="247.3">DRAWN</text>
<text x="163" y="247.4">DESCRIPTION</text>
<text x="188.8" y="247.4">APPROVED BY</text>
<text x="206.7" y="262.6" transform="rotate(-90 206.7 262.6)">D:\LAKDHANAVI LIMITED\LTL TRANSFORMERS DRAWINGS IN LTL-DB - DRAWINGS IN LTL-DB\CONTRACTS 2008 -2016\CT2023\CT-2314 800 11 400 AL APS TANZANIA LIMITED\ACTIVE PART CAD &amp; PACKET\CT-2314 800 11 400 AL APS TANZANIA ACTIVE</text>
<text x="209.1" y="262.6" transform="rotate(-90 209.1 262.6)">PART R0.DWG</text>
<text x="109.2" y="265.7">PROJECT:</text>
<text x="109.4" y="273">TITLE:</text>
<text x="109.2" y="286.8">REVIEWED BY:</text>
<text x="109.2" y="282.9">DESIGNED BY:</text>
<text x="142.3" y="285.3">DRAWN BY</text>
<text x="142.4" y="282.4">SCALE</text>
<text x="156.8" y="282.7">N T S</text>
<text x="156.8" y="285.5">PRASHANTH</text>
<text x="169.9" y="285.4">DESIGN NO:</text>
<text x="169.9" y="282.6">SIZE:A4</text>
<text x="184" y="282.4">UNITS:mm</text>
<text x="5.4" y="293.5">DESIGN DATE &lt;12:43:40&gt; TIME &lt;2023.06.21&gt; RAD. FACTOR &lt;YES&gt; OD MATCHED &lt;NO&gt;</text>
<text x="123.1" y="290.3">:</text>
<text x="142.3" y="288.1">DRAWING NO DRW/CT-2314/6-1</text>
<text x="142.3" y="290.7">DATE</text>
<text x="157.1" y="290.9">2023/07/06</text>
<text x="184" y="290.8">REV:00</text>
<text x="206.7" y="291.5" transform="rotate(-90 206.7 291.5)">7/6/2023 11:37 AM</text>
</g>
</svg>
